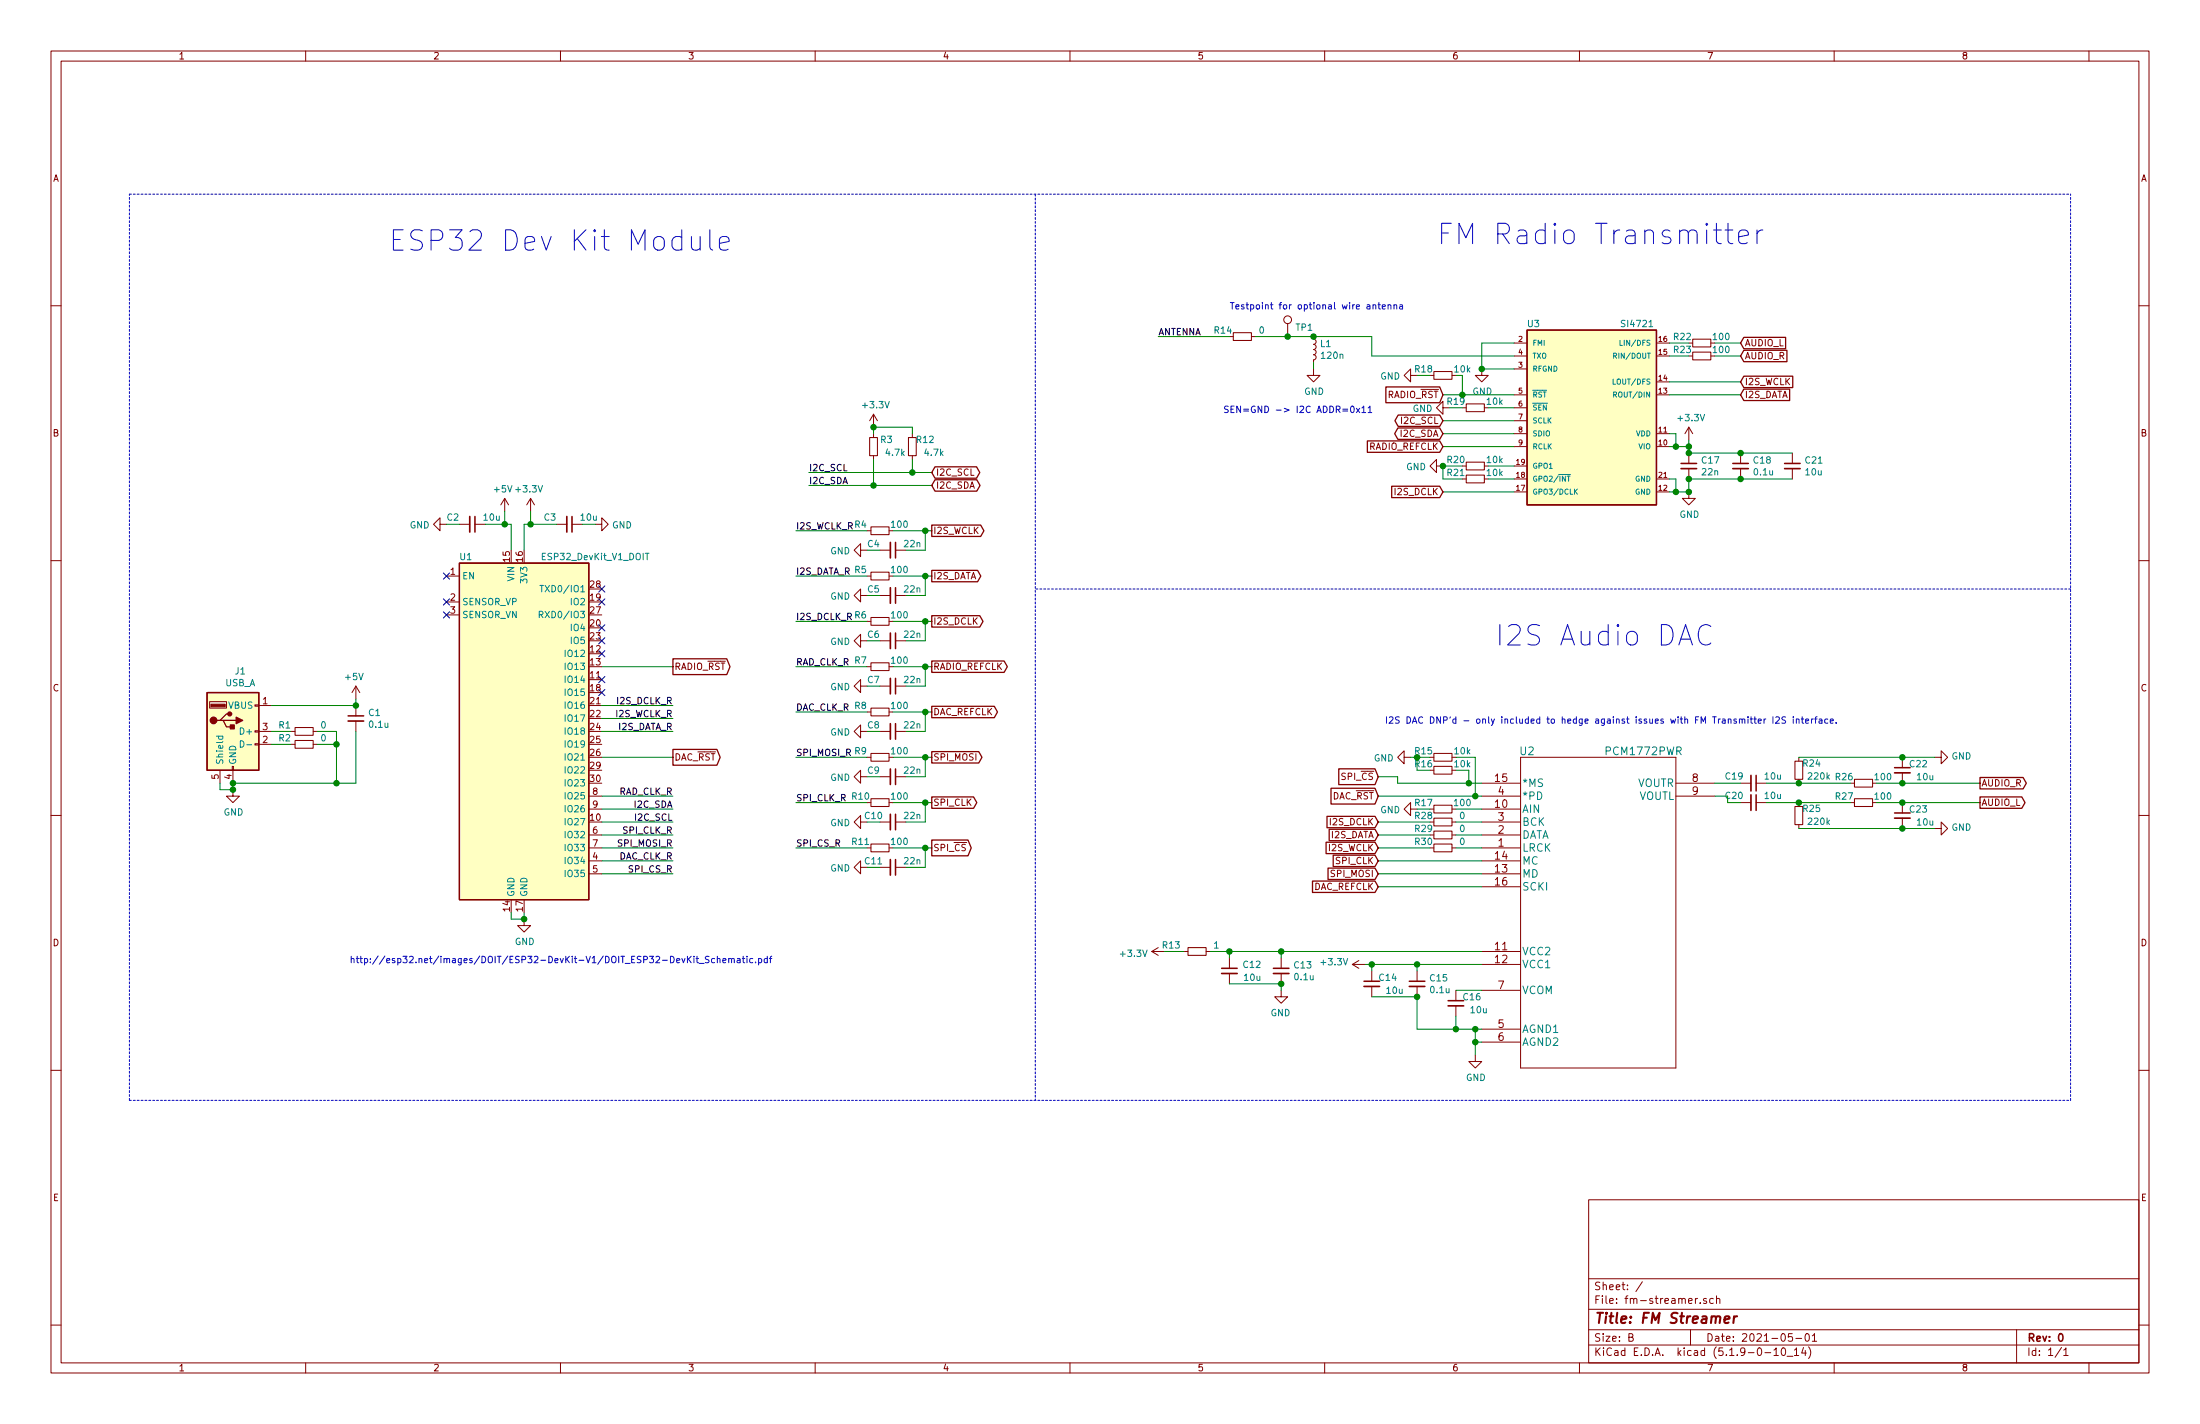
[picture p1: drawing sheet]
<svg xmlns="http://www.w3.org/2000/svg" width="432mm" height="279mm" viewBox="0 0 432 279" stroke-linecap="round" stroke-linejoin="round" font-family="sans-serif">
<g fill="none" stroke="#840000" stroke-width=".2">
<path d="M10 10h411.8v259.4h-411.8zM12 12h407.8v255.4h-407.8zM60 10v2M110 10v2M160 10v2M210 10v2M260 10v2M310 10v2M360 10v2M410 10v2M10 60h2M419.8 60h2"/>
<path d="M242.1 65.3h3.5v1.5h-3.5zM245.6 66h.8M252.7 63.5v2.5M257.8 72.4v1.3h1.3l-1.3 1.2-1.3-1.2h1.3M257.8 66v.5l.3 .2 .2 .3-.1 .4-.4 .2 .3 .1 .2 .3-.1 .4-.4 .2 .3 .1 .2 .3-.1 .4-.4 .2 .3 .1 .2 .3-.1 .4-.4 .2v.5M276.9 73.7v-1.3l-1.3 1.3 1.3 1.2v-1.2h1.2M281.4 72.9h3.6v1.5h-3.6zM285 73.7h.7M287.8 79.2h3.5v1.6h-3.5zM290.8 72.4v1.3h1.3l-1.3 1.2-1.2-1.2h1.2M297.2 77.5h2.5M297.2 69.9h2.5"/>
<path d="M297.2 67.3h2.5M297.2 72.4h2.5M325.1 77.5h2.6M325.1 74.9h2.6M325.1 69.9h2.6M325.1 67.3h2.6M332.2 66.5h3.6v1.6h-3.6zM332.2 69.1h3.6v1.5h-3.6zM335.8 69.9h.7M335.8 67.3h.7M99.1 97.8l.7 1.3M99.1 97.8v2.5"/>
<path d="M99.1 97.8l-.8 1.3M104.1 97.8l.8 1.3M104.1 97.8v2.5M104.1 97.8l-.7 1.3M170.7 85.9h1.5v3.5h-1.5zM171.4 81.3v2.5M171.4 85.1v.8M171.4 89.4v.8M171.4 81.3l-.7 1.3M171.4 81.3l.8 1.3M178.3 85.9h1.5v3.5h-1.5zM179.1 85.1v.8"/>
<path d="M179.1 89.4v.8M281.9 91.4v-1.2l-1.2 1.2 1.2 1.3v-1.3h1.3M283.2 80v-1.3l-1.3 1.3 1.3 1.3v-1.3h1.3M287 94h.8M287.8 93.2h3.5v1.5h-3.5zM287.8 90.7h3.5v1.5h-3.5zM291.3 94h.8M291.3 91.4h.8M291.3 80h.8M297.2 87.6h2.5M297.2 85.1h2.5M297.2 96.5h2.5"/>
<path d="M297.2 94h2.5M297.2 91.4h2.5M297.2 80h2.5M297.2 82.6h2.5M325.1 87.6h2.6M325.1 85.1h2.6M325.1 96.5h2.6M325.1 94h2.6M331.5 96.5v1.3h1.2l-1.2 1.3-1.3-1.3h1.3M331.5 83.8l-.8 1.3M331.5 83.8v2.6M331.5 88.9v2"/>
<path d="M331.5 91.9v2.1M331.5 83.8l.7 1.3M341.6 88.9v2M341.6 91.9v2.1M351.8 88.9v2M351.8 91.9v2.1M10 110h2M86.4 102.9v-1.3l-1.3 1.3 1.3 1.2v-1.2h1.2M87.6 113h2.6M87.6 118.1h2.6M90.2 102.9h2M93.2 102.9h2"/>
<path d="M109.2 102.9h2.1M112.3 102.9h2M116.8 102.9h1.3v1.2l1.3-1.2-1.3-1.3v1.3M168.9 116.8v-1.2l-1.3 1.2 1.3 1.3v-1.3h1.3M168.9 108v-1.3l-1.3 1.3 1.3 1.2v-1.2h1.3M170.2 113h.7M170.2 104.1h.7M170.9 103.4h3.6v1.5h-3.6zM170.9 112.3h3.6v1.5h-3.6zM172.7 116.8h2.1M172.7 108h2.1M174.5 113h.8"/>
<path d="M174.5 104.1h.8M175.8 116.8h2M175.8 108h2M419.8 110h2M41.1 137.7h3.3v1.2h-3.3zM50 138.3h.8v.3h-.8zM50.8 138.4h2.5M69.8 134.6v2.6M69.8 138.4v2.1M69.8 134.6l.8 1.3M69.8 134.6l-.7 1.3M87.6 120.7h2.6"/>
<path d="M168.9 134.6v-1.2l-1.3 1.2 1.3 1.3v-1.3h1.3M168.9 125.7v-1.2l-1.3 1.2 1.3 1.3v-1.3h1.3M170.2 139.7h.7M170.2 130.8h.7M170.2 121.9h.7M170.9 138.9h3.6v1.6h-3.6zM170.9 130h3.6v1.6h-3.6zM170.9 121.2h3.6v1.5h-3.6zM172.7 134.6h2.1M172.7 125.7h2.1M174.5 139.7h.8M174.5 130.8h.8"/>
<path d="M174.5 121.9h.8M175.8 134.6h2M175.8 125.7h2M10 160h2M43.2 151.1v2.6M45.6 150.4h.2v.7h-.2zM45.7 154.9v1.3h1.3l-1.3 1.3-1.3-1.3h1.3M45.7 151.1v2.6M50 145.9h.8v.3h-.8zM50 143.4h.8v.2h-.8zM50.8 143.5h2.5M50.8 146.1h2.5"/>
<path d="M57.1 143.5h.8M57.1 146.1h.8M57.9 145.3h3.6v1.5h-3.6zM57.9 142.7h3.6v1.6h-3.6zM61.5 143.5h.7M61.5 146.1h.7M69.8 141.5v2M115.6 158.8h2.5M115.6 156.2h2.5M168.9 152.4v-1.3l-1.3 1.3 1.3 1.3v-1.3h1.3M168.9 143.5v-1.3l-1.3 1.3 1.3 1.3v-1.3h1.3M170.2 148.6h.7"/>
<path d="M170.9 156.7h3.6v1.5h-3.6zM170.9 147.8h3.6v1.6h-3.6zM172.7 152.4h2.1M172.7 143.5h2.1M174.5 157.5h.8M174.5 148.6h.8M175.8 152.4h2M175.8 143.5h2M275.6 148.6v-1.3l-1.3 1.3 1.3 1.3v-1.3h1.3M276.9 158.8v-1.3l-1.3 1.3 1.3 1.2v-1.2h1.2M281.4 150.4h3.6v1.5h-3.6zM281.4 147.8h3.6v1.6h-3.6z"/>
<path d="M281.4 158h3.6v1.5h-3.6zM285 148.6h.7M285 151.1h.7M285 158.8h.7M290.8 153.7h7.6M290.8 158.8h7.6M290.8 156.2h7.6M298.4 148.6h30.5v61h-30.5zM328.9 153.7h7.6M328.9 156.2h7.6M341.6 157.5h2.1M341.6 153.7h2.1"/>
<path d="M344.7 157.5h2M344.7 153.7h2M352.3 158.2h1.5v3.6h-1.5zM352.3 149.4h1.5v3.5h-1.5zM353.1 148.6v.8M353.1 152.9v.8M353.1 157.5v.7M364 152.9h3.5v1.5h-3.5zM364 156.7h3.5v1.5h-3.5zM367.5 157.5h.8M367.5 153.7h.8M373.4 148.6v2"/>
<path d="M373.4 151.6v2.1M373.4 157.5v2M379.7 148.6h1.3v-1.3l1.3 1.3-1.3 1.3v-1.3M419.8 160h2M115.6 166.4h2.5M115.6 163.8h2.5M115.6 171.5h2.5M115.6 168.9h2.5M168.9 170.2v-1.3l-1.3 1.3 1.3 1.3v-1.3h1.3M168.9 161.3v-1.3l-1.3 1.3 1.3 1.3v-1.3h1.3M170.2 166.4h.7M170.9 165.6h3.6v1.5h-3.6z"/>
<path d="M172.7 161.3h2.1M172.7 170.2h2.1M174.5 166.4h.8M175.8 161.3h2M175.8 170.2h2M281.4 165.6h3.6v1.5h-3.6zM281.4 163.1h3.6v1.5h-3.6zM281.4 160.5h3.6v1.6h-3.6zM285 166.4h.7M285 163.8h.7M285 161.3h.7M290.8 166.4h7.6"/>
<path d="M290.8 163.8h7.6M290.8 161.3h7.6M290.8 171.5h7.6M290.8 168.9h7.6M290.8 174h7.6M353.1 161.8v.8M373.4 160.5v2.1M379.7 162.6h1.3v-1.3l1.3 1.3-1.3 1.2v-1.2M102.9 180.3v1.3h1.2l-1.2 1.3-1.3-1.3h1.3M226.1 186.7h2.5M226.1 186.7l1.2 .8M227.3 185.9l-1.2 .8"/>
<path d="M232.4 186.7h.8M233.2 185.9h3.5v1.6h-3.5zM236.7 186.7h.8M241.3 188v2M241.3 191v2M251.5 194.3v1.3h-1.3l1.3 1.3 1.2-1.3h-1.2M251.5 188v2M251.5 191v2M265.4 189.2l1.3 .8M265.4 189.2h2.6M266.7 188.5l-1.3 .7M269.2 190.5v2"/>
<path d="M269.2 193.5v2.1M278.1 190.5v2M278.1 193.5v2.1M285.7 194.3v2M285.7 197.4v2M290.8 189.2h7.6M290.8 186.7h7.6M290.8 194.3h7.6M10 210h2M289.6 207v1.3h1.2l-1.2 1.3-1.3-1.3h1.3M290.8 201.9h7.6M290.8 204.5h7.6"/>
<path d="M419.8 210h2M311.8 235.4h108v32h-108zM10 260h2M311.8 256.9h108M311.8 250.9h108M322.4 251.5l-1.3 1.9M333.2 254.8l-.4 .2M333.7 255.6v.2M334.9 254.8a.37 .37 0 0 0-.6 .2l.1 .2 .5 .1 .1 .2-.2 .3-.5-.1M336.3 254.8h-.5l-.2 .2v.6l.2 .2 .5-.1M336.9 254.9l.1-.1a.37 .37 0 0 1 .6 .2v.8M336.9 254.3v1.5"/>
<path d="M419.8 260h2M60 267.4v2M110 267.4v2M160 267.4v2M210 267.4v2M260 267.4v2M310 267.4v2M311.8 263.9h108M311.8 260.9h108M319.7 262.4l.7-.1 .1-.2-.1-.4h-.7v1.5h.6l.2-.2 .1-.3-.4-.3M331.8 260.9v3M346.4 265.4h1.1"/>
<path d="M348.2 264.9l.4-.4v1.5M348.2 266h.8M349.8 264.6l.2-.1a.85 .85 0 0 1 .1 1.5 .79 .79 0 0 1-.3-1.4zM350.7 266.1h1.2M351.8 261.7h-.7l-.1 .7 .2-.1h.5l.1 .2v.5l-.2 .2-.6-.2M352.2 264.9l.4-.4v1.5M352.2 266h.8M352.5 262.6h1.1M354 264.4l-.4 1.1h.9M354.3 265v1M354.4 261.8l.4-.1a.94 .94 0 0 1 0 1.5 .82 .82 0 0 1-.4-1.4zM355 264.3a1.71 1.71 0 0 1 0 2.2"/>
<path d="M355.7 262.1l.4-.4v1.5M355.7 263.2h.9M360 267.4v2M395.8 260.9v6.5M404.6 264.4l-1.2 1.9M405.1 264.9l.4-.4v1.5M405.1 266h.8M410 267.4v2"/>
<circle cx="252.7" cy="62.7" r=".76"/>
</g>
<g fill="none" stroke="#840000" stroke-width=".3">
<path d="M329.9 90.9h3.1M340.1 90.9h3.1M350.3 90.9h3M93.2 101.3v3.1M112.3 101.3v3.1M175.8 106.4v3.1M175.8 115.3v3.1M175.8 124.2v3.1M175.8 133.1v3M68.3 140.5h3.1M175.8 142v3M175.8 150.9v3"/>
<path d="M175.8 159.8v3M344.7 152.1v3.1M344.7 156v3M371.9 159.5h3M371.9 150.6h3M175.8 168.7v3M239.8 190h3M249.9 190h3.1M267.7 192.5h3.1M276.6 192.5h3.1M284.2 196.3h3.1M404.2 261.8l.2-.1a.8 .8 0 0 1 .5 .7 .8 .8 0 0 1-.5 .8l-.2-.2-.2-.4z"/>
</g>
<path d="M338.5 258.9l.9-.2v-.4h-.6l-.3 .2v1l.2 .1 .6-.1M340.4 258.3l-.2 1.3M340.9 258.3h-.4l-.2 .3" fill="none" stroke="#840000" stroke-width=".41"/>
<g fill="#ffffc2" stroke="#ffffc2" stroke-width=".2">
<path d="M299.7 64.8h25.4v34.3h-25.4z"/>
<path d="M40.6 135.9h10.2v15.2h-10.2z"/>
<path d="M90.2 110.5h25.4v66h-25.4z"/>
</g>
<g fill="none" stroke="#840000" stroke-width=".25">
<path d="M272 75.9h10.6l.6 1.6-.6 1.5h-10.6zM299.7 64.8h25.4v34.3h-25.4zM342.3 66.2h8.2v2.2h-8.2l-.7-1.1zM342.3 68.7h8.4v2.3h-8.4l-.7-1.1zM342.3 76.4h9v2.2h-9l-.7-1.1zM342.3 73.8h9.6v2.2h-9.6l-.7-1.1zM183.5 91.6h8.2l.6 1.1-.6 1.1h-8.2l-.6-1.1zM183.5 94.1h8.2l.7 1.2-.7 1.1h-8.2l-.6-1.1zM268.4 86.5h14.2l.6 1.1-.6 1.1h-14.2zM273.2 95.4h9.4l.6 1.1-.6 1.1h-9.4zM274.4 84h8.2l.6 1.1-.6 1.1h-8.2l-.7-1.1zM274.4 81.4h8.2l.6 1.2-.6 1.1h-8.2l-.6-1.1z"/>
<path d="M90.2 110.5h25.4v66h-25.4zM182.9 111.9h9l.6 1.1-.6 1.1h-9zM182.9 103h9.6l.6 1.1-.6 1.2h-9.6zM40.6 135.9h10.2v15.2h-10.2zM132.1 129.3h10.5l.7 1.5-.7 1.6h-10.5zM182.9 120.8h9.4l.6 1.1-.6 1.1h-9.4zM182.9 129.7h14.2l.6 1.1-.6 1.1h-14.2zM182.9 138.6h12.2l.7 1.1-.7 1.1h-12.2zM43.2 141.4h.6l.6 1.2h1.3M43.8 141.4h2.6M45.1 140.1h-.7l-1.2 1.3h-.7M132.1 147h8.6l.7 1.6-.7 1.5h-8.6z"/>
<path d="M182.9 156.4h8.2l.6 1.1-.6 1.1h-8.2zM182.9 147.5h9.2l.6 1.1-.6 1.1h-9.2zM261.2 154.7h8.7l.6 1.5-.6 1.6h-8.7zM262.8 150.9h7.1l.6 1.5-.6 1.5h-7.1zM388.6 156.4h8.2l.7 1.1-.7 1.1h-8.2zM388.6 152.6h8.5l.6 1.1-.6 1.1h-8.5zM182.9 164.8h7.1l.6 1.6-.6 1.5h-7.1zM257.6 172.9h12.3l.6 1.1-.6 1.1h-12.3zM260.3 165.3h9.6l.6 1.1-.6 1.1h-9.6zM260.5 160.2h9.4l.6 1.1-.6 1.1h-9.4zM260.7 170.3h9.2l.6 1.2-.6 1.1h-9.2zM260.9 162.7h9l.6 1.1-.6 1.1h-9z"/>
<path d="M261.7 167.8h8.2l.6 1.1-.6 1.1h-8.2z"/>
</g>
<g fill="none" stroke="#008484" stroke-width=".2">
<path d="M316.6 74.4v1h.5M316.7 77.4h.5v-.4l-.5-.1v1M316.7 69.8h.5v-.4l-.5-.1v1M318 66.8v1h.4M307.5 93.1h.8M307.6 93.4h.6M307.9 93.4v1M309.2 96.4l.4 .6M309.6 96l-.6 .5M106 114.9h.7M106.3 114.9v1.2M126.6 108.6h.8"/>
<path d="M105.8 120.6l.7-.1 .1-.1-.1-.3-.7-.2v1.3M106.1 120.6l.5 .6M42.5 144.4h1.2M43 144.4l-.1 .4 .2 .3 .6-.1v-.6M47.2 145.3a.64 .64 0 0 1 .7 .7 .64 .64 0 0 1-.7 .6zM48.4 146.1h1"/>
</g>
<g fill="none" stroke="#840000" stroke-width=".33">
<path d="M329.9 91.9h3.1M340.1 91.9h3.1M350.3 91.9h3M92.2 101.3v3.1M111.3 101.3v3.1M174.8 106.4v3.1M174.8 115.3v3.1M174.8 124.2v3.1M174.8 133.1v3M68.3 141.5h3.1M174.8 142v3M174.8 150.9v3"/>
<path d="M174.8 159.8v3M343.7 152.1v3.1M343.7 156v3M371.9 151.6h3M174.8 168.7v3M371.9 160.5h3M239.8 191h3M249.9 191h3.1M267.7 193.5h3.1M276.6 193.5h3.1M284.2 197.4h3.1"/>
</g>
<g fill="#840000" stroke="#840000" stroke-width=".25">
<path d="M45.2 142.2h.8v.8h-.8z"/>
<path d="M46.4 140.7l1.2 .7-1.2 .6z"/>
<circle cx="41.9" cy="141.4" r=".63"/>
<circle cx="45.1" cy="140.1" r=".38"/>
</g>
<path d="M41.4 138.2h2.8v.5h-2.8z" fill="#840000" stroke="#840000" stroke-width=".2"/>
<path d="M25.4 38.1h381M203.2 38.1v177.8M406.4 115.6h-203.2M25.4 215.9v-177.8M25.4 215.9h381M406.4 215.9v-177.8" fill="none" stroke="#0000c2" stroke-width=".2" stroke-dasharray=".4 .4"/>
<g fill="none" stroke="#008400" stroke-width=".2">
<path d="M227.3 66h14M246.4 66h22.8v3.9h28M257.8 71.1v1.3M283.2 77.5h14M287 73.7v3.8M297.2 67.3h-6.4v5.1h6.4M327.7 77.5h13.9M327.7 74.9h13.9M327.7 67.3h3.8M327.7 69.9h3.8M336.5 67.3h5.1M336.5 69.9h5.1"/>
<path d="M158.7 92.7h24.2M158.7 95.3h24.2M171.4 85.1v-1.3h7.7v1.3M171.4 90.2v5.1M179.1 90.2v2.5M283.2 87.6h14M283.2 96.5h14M283.2 82.6h14M283.2 85.1h14M287 91.4h-3.8v2.6h3.8M292.1 80h5.1M292.1 94h5.1"/>
<path d="M292.1 91.4h5.1M327.7 94h1.2v2.5M327.7 85.1h1.2v2.5M327.7 87.6h3.8M331.5 86.4v2.5h20.3M351.8 94h-20.3v2.5h-3.8M87.6 102.9h2.6M95.2 102.9h5.1v5.1M99.1 100.3v2.6M104.1 100.3v2.6M109.2 102.9h-6.3v5.1M114.3 102.9h2.5"/>
<path d="M156.2 113h14M156.2 104.1h14M175.3 113h7.6M175.3 104.1h7.6M181.6 104.1v3.9h-3.8M181.6 113v3.8h-3.8M69.8 137.2v1.2h-16.5M118.1 130.8h14M118.1 138.4h14M156.2 121.9h14M156.2 130.8h14M156.2 139.7h14"/>
<path d="M175.3 121.9h7.6M175.3 130.8h7.6M175.3 139.7h7.6M181.6 121.9v3.8h-3.8M181.6 130.8v3.8h-3.8M181.6 139.7v3.8h-3.8M53.3 143.5h3.8M53.3 146.1h3.8M62.2 143.5h3.8v10.2M62.2 146.1h3.8M69.8 143.5v10.2h-24.1v1.2h-2.5v-1.2M118.1 148.6h14"/>
<path d="M118.1 158.8h14M118.1 143.5h14M118.1 156.2h14M118.1 141h14M156.2 148.6h14M156.2 157.5h14M175.3 148.6h7.6M175.3 157.5h7.6M181.6 148.6v3.8h-3.8M181.6 157.5v3.8h-3.8M270.5 152.4h3.8v1.3h16.5M270.5 156.2h20.3"/>
<path d="M276.9 148.6h1.2v2.5M285.7 148.6h3.9v7.6M285.7 158.8h5.1M288.3 151.1v2.6M336.5 153.7h5.1M336.5 156.2h2.6v1.3h2.5M346.7 153.7h16.5M346.7 157.5h16.5M353.1 148.6h26.6M368.3 153.7h20.3M368.3 157.5h20.3M100.3 179.1v1.2h2.6v-1.2"/>
<path d="M118.1 171.5h14M118.1 163.8h14M118.1 166.4h14M118.1 168.9h14M118.1 161.3h14M156.2 166.4h14M175.3 166.4h7.6M181.6 166.4v3.8h-3.8M270.5 171.5h20.3M270.5 163.8h10.2M270.5 166.4h10.2M270.5 168.9h20.3"/>
<path d="M270.5 161.3h10.2M270.5 174h20.3M285.7 163.8h5.1M285.7 166.4h5.1M285.7 161.3h5.1M353.1 162.6h26.6M228.6 186.7h3.8M237.5 186.7h53.3M241.3 193h10.2v1.3M241.3 186.7v1.3M251.5 186.7v1.3M268 189.2h22.8"/>
<path d="M269.2 195.6h8.9v6.3h12.7M269.2 189.2v1.3M278.1 189.2v1.3M285.7 194.3h5.1M285.7 199.4v2.5M289.6 201.9v5.1M289.6 204.5h1.2"/>
</g>
<g fill="none" stroke="#0000c2" stroke-width=".2">
<path d="M135.7 46.4v2.1l.2 .4a1.11 1.11 0 0 0 1.5-.2M137.4 46.4v2.7M139.3 45.1v3.4l.2 .4 .4 .2M141.2 47.8l1.9-.4-.2-.8-.4-.2h-.7l-.4 .2-.2 .4v1.5l.2 .4 .4 .2h.7l.4-.2M269.5 59.9l.5-.1v.8M269.5 59.8v.8M270.5 59.8h.4M270.6 59.4v1.1l.3 .1M272.4 59.9l.5-.1 .1 .8M272.4 59.8v.8M273.6 59.9l.5-.1v.8M273.6 59.8v.8"/>
<path d="M274.8 59.8h.4l.1 .8M336.3 45.1h1.5M336.9 43.8v3.4l.2 .4 .7 .2M338.6 45.1h1.5M339.2 43.8v3.4l.1 .4 .8 .2M341.2 46.5l2-.4v-.4l-.2-.4-.4-.2h-.8l-.3 .2-.3 .4v1.5l.3 .4 .3 .2h.8l.4-.2M344.9 45.1v2.7M346 45.1a1.05 1.05 0 0 0-1.1 .8M265.2 79.8l.2-.1a.69 .69 0 0 1 .4 .6 .69 .69 0 0 1-.4 .6l-.3-.4zM271.3 60.2l.6-.1v-.3h-.4l-.2 .2v.6h.6M275.3 60.1l-.6 .2 .1 .3h.5M266.2 80.1l.7 .8"/>
<path d="M266.9 80.1l-.7 .8M267.3 80l.4-.3v1.2M267.3 80.9h.7M268.5 80l.4-.3v1.2M268.5 80.9h.7M335.8 122.9a1.48 1.48 0 0 0-1.7-.2 1.48 1.48 0 0 0-.8 1.6 1.72 1.72 0 0 0 1.7 2.2l.8-.3M341.9 141.2l.2-.1h.3l.1 .8M343.1 140.6v.2M343.1 141.1v.8M343.5 141.1h.5M343.7 140.6v1.1l.3 .2M344.2 141.1h.5"/>
<path d="M344.4 140.6v1.1l.3 .2M345.1 141.5l.6-.1-.1-.3h-.3l-.2 .1v.7h.5M346.2 141.1v.8M346.6 141.1l-.4 .2M348 140.6v1.3M348.5 140.8l.5-.2 .2 .4-.7 .9h.7M350.5 140.7l-.5-.1-.2 .2-.1 .2 .2 .2 .4 .2 .2 .3-.3 .2h-.5M352 140.6v.2M352 141.1v.8M352.6 141.2l.5-.1v.8M352.6 141.1v.8M353.5 141.1h.5"/>
<path d="M353.7 140.6v1.1l.3 .2M354.4 141.5l.6-.1-.1-.3h-.3l-.2 .1 .1 .7h.4M355.5 141.1v.8M355.9 141.1l-.4 .2M356.2 141.1h.4M356.6 140.6l-.3 .2v1.1M357 141.1h.5l.1 .8M357.6 141.4h-.4l-.2 .2v.3h.6M358.7 141.1h-.3l-.3 .2 .2 .6h.4M359.2 141.5l.6-.1v-.3h-.4l-.2 .1 .1 .7h.5M360.4 141.8v.1M136.2 187.6v.2"/>
<path d="M136.2 188.1v.8M136.6 188.1h.5M136.8 187.6v1.1l.3 .2M137.2 189h1M139.2 187.7l-.5-.1-.2 .2-.1 .2 .2 .2 .4 .2 .2 .3-.3 .2-.5-.1M140.3 188.1h-.4l-.3 .2 .2 .5h.5M140.8 188.2l.5-.1v.8M140.8 187.6v1.3M141.9 188.5l.6-.1-.1-.3h-.3l-.2 .1v.6h.5M143 188.2l.5-.1 .1 .8M143 188.1v.8M143.6 188.2l.2-.1h.3v.8"/>
<path d="M144.7 188.1h.5l.1 .8M145.3 188.4l-.6 .2v.2h.6M145.7 188.1h.5M145.9 187.6v1.1l.3 .2M146.6 187.6v.2M146.6 188.1v.8M147.8 188.1h-.4l-.3 .2 .2 .5h.5M148.3 188.8v.1M148.9 188.1h.4l.2 .2-.1 .5h-.5M148.9 188.1v1.2M150.6 188.1h-.4l-.2 .2 .1 .5h.5M150.6 187.6v1.3"/>
<path d="M151 188.1h.5M151.5 187.6l-.3 .2v1.1"/>
</g>
<g fill="#008400" stroke="#008400" stroke-width=".25">
<circle cx="353.1" cy="153.7" r=".51"/>
<circle cx="285.7" cy="201.9" r=".51"/>
<circle cx="269.2" cy="189.2" r=".51"/>
<circle cx="289.6" cy="201.9" r=".51"/>
<circle cx="289.6" cy="204.5" r=".51"/>
<circle cx="353.1" cy="157.5" r=".51"/>
<circle cx="278.1" cy="189.2" r=".51"/>
<circle cx="373.4" cy="162.6" r=".51"/>
<circle cx="181.6" cy="157.5" r=".51"/>
<circle cx="373.4" cy="157.5" r=".51"/>
<circle cx="373.4" cy="153.7" r=".51"/>
<circle cx="373.4" cy="148.6" r=".51"/>
<circle cx="251.5" cy="193" r=".51"/>
<circle cx="181.6" cy="121.9" r=".51"/>
<circle cx="181.6" cy="113" r=".51"/>
<circle cx="251.5" cy="186.7" r=".51"/>
<circle cx="171.5" cy="95.3" r=".51"/>
<circle cx="179.1" cy="92.7" r=".51"/>
<circle cx="181.6" cy="130.8" r=".51"/>
<circle cx="181.6" cy="139.7" r=".51"/>
<circle cx="181.6" cy="166.4" r=".51"/>
<circle cx="288.3" cy="153.7" r=".51"/>
<circle cx="66" cy="146.1" r=".51"/>
<circle cx="66" cy="153.7" r=".51"/>
<circle cx="45.7" cy="153.7" r=".51"/>
<circle cx="278.1" cy="195.6" r=".51"/>
<circle cx="45.7" cy="154.9" r=".51"/>
<circle cx="69.9" cy="138.4" r=".51"/>
<circle cx="104.1" cy="102.9" r=".51"/>
<circle cx="99.1" cy="102.9" r=".51"/>
<circle cx="102.9" cy="180.3" r=".51"/>
<circle cx="283.2" cy="91.4" r=".51"/>
<circle cx="181.6" cy="148.6" r=".51"/>
<circle cx="287" cy="77.5" r=".51"/>
<circle cx="328.9" cy="87.6" r=".51"/>
<circle cx="331.5" cy="87.6" r=".51"/>
<circle cx="331.5" cy="96.5" r=".51"/>
<circle cx="328.9" cy="96.5" r=".51"/>
<circle cx="331.5" cy="88.9" r=".51"/>
<circle cx="278.1" cy="148.6" r=".51"/>
<circle cx="289.6" cy="156.2" r=".51"/>
<circle cx="252.7" cy="66" r=".51"/>
<circle cx="257.8" cy="66" r=".51"/>
<circle cx="290.8" cy="72.4" r=".51"/>
<circle cx="171.5" cy="83.8" r=".51"/>
<circle cx="241.3" cy="186.7" r=".51"/>
<circle cx="181.6" cy="104.1" r=".51"/>
<circle cx="341.6" cy="94" r=".51"/>
<circle cx="341.6" cy="88.9" r=".51"/>
<circle cx="331.5" cy="94" r=".51"/>
</g>
<g fill="none" stroke="#000084" stroke-width=".2">
<path d="M87 112.4l1.2 1.2M87 117.5l1.2 1.2M88.2 112.4l-1.2 1.2M88.2 117.5l-1.2 1.2M117.5 115l1.2 1.2M117.5 117.5l1.2 1.2M118.7 115l-1.2 1.2M118.7 117.5l-1.2 1.2M87 120l1.2 1.3M88.2 120l-1.2 1.3M117.5 132.7l1.2 1.3M117.5 135.3l1.2 1.2"/>
<path d="M117.5 127.7l1.2 1.2M117.5 125.1l1.2 1.2M117.5 122.6l1.2 1.2M118.7 132.7l-1.2 1.3M118.7 135.3l-1.2 1.2M118.7 127.7l-1.2 1.2M118.7 125.1l-1.2 1.2M118.7 122.6l-1.2 1.2"/>
</g>
<g font-size="5.6" fill="#0000c2">
<text x="76.2" y="49.3">ESP32 Dev Kit Module</text>
<text x="281.9" y="48">FM Radio Transmitter</text>
<text x="293.4" y="126.7">I2S Audio DAC</text>
</g>
<text font-size="2.8" fill="#840000" x="312.8" y="259.7">Title: FM Streamer</text>
<g font-size="2.1" fill="#008484">
<text x="298.4" y="148.2">U2</text>
<text x="315.4" y="148.2">PCM1772PWR</text>
<text x="298.7" y="154.4">*MS</text>
<text x="321.4" y="154.4">VOUTR</text>
<text x="298.7" y="156.9">*PD</text>
<text x="298.7" y="159.5">AIN</text>
<text x="321.6" y="156.9">VOUTL</text>
<text x="298.7" y="167.1">LRCK</text>
<text x="298.7" y="164.6">DATA</text>
<text x="298.7" y="162">BCK</text>
<text x="298.7" y="172.2">MD</text>
<text x="298.7" y="169.6">MC</text>
<text x="298.7" y="174.7">SCKI</text>
<text x="298.7" y="187.4">VCC2</text>
<text x="298.7" y="190">VCC1</text>
<text x="298.7" y="195">VCOM</text>
<text x="298.7" y="202.7">AGND1</text>
<text x="298.7" y="205.2">AGND2</text>
</g>
<g font-size="2.1" fill="#840000">
<text x="293.5" y="153.4">15</text>
<text x="294.1" y="156">4</text>
<text x="332.2" y="153.4">8</text>
<text x="332.2" y="156">9</text>
<text x="293.5" y="158.5">10</text>
<text x="294.1" y="161">3</text>
<text x="294.1" y="166.1">1</text>
<text x="294.1" y="163.6">2</text>
<text x="293.5" y="171.2">13</text>
<text x="293.5" y="168.7">14</text>
<text x="293.5" y="173.7">16</text>
<text x="293.5" y="186.4">11</text>
<text x="293.5" y="189">12</text>
<text x="294.1" y="194.1">7</text>
<text x="294.1" y="201.7">5</text>
<text x="294.1" y="204.2">6</text>
<text x="312.8" y="255.8">File: fm-streamer.sch</text>
<text x="312.8" y="253.1">Sheet: /</text>
<text x="312.8" y="263.2">Size: B</text>
<text x="334.8" y="263.2">Date: 2021-05-01</text>
<text x="397.8" y="263.2">Rev: 0</text>
<text x="312.8" y="266">KiCad E.D.A. kicad (5.1.9-0-10_14)</text>
<text x="397.8" y="266">Id: 1/1</text>
</g>
<g font-size="1.8" fill="#840000">
<text x="35" y="11.6">1</text>
<text x="85" y="11.6">2</text>
<text x="135" y="11.6">3</text>
<text x="185" y="11.6">4</text>
<text x="235" y="11.6">5</text>
<text x="285" y="11.6">6</text>
<text x="335" y="11.6">7</text>
<text x="385" y="11.6">8</text>
<text x="10.4" y="35.6">A</text>
<text x="420.2" y="35.6">A</text>
<text x="342.4" y="67.9">AUDIO_L</text>
<text x="342.4" y="70.5">AUDIO_R</text>
<text x="342.4" y="75.6">I2S_WCLK</text>
<text x="272.2" y="78.1">RADIO_RST</text>
<text x="275.2" y="83.2">I2C_SCL</text>
<text x="342.4" y="78.1">I2S_DATA</text>
<text x="10.4" y="85.6">B</text>
<text x="268.6" y="88.3">RADIO_REFCLK</text>
<text x="275" y="85.7">I2C_SDA</text>
<text x="420.2" y="85.6">B</text>
<text x="183.7" y="93.3">I2C_SCL</text>
<text x="183.7" y="95.9">I2C_SDA</text>
<text x="273.9" y="97.2">I2S_DCLK</text>
<text x="183.1" y="104.8">I2S_WCLK</text>
<text x="88.4" y="112.8">1</text>
<text x="100.1" y="110.2" transform="rotate(-90 100.1 110.2)">15</text>
<text x="102.6" y="110.2" transform="rotate(-90 102.6 110.2)">16</text>
<text x="183.1" y="113.7">I2S_DATA</text>
<text x="88.4" y="117.9">2</text>
<text x="115.9" y="117.9">19</text>
<text x="115.9" y="115.3">28</text>
<text x="88.4" y="120.4">3</text>
<text x="115.9" y="122.9">20</text>
<text x="115.9" y="125.5">23</text>
<text x="115.9" y="120.4">27</text>
<text x="183.1" y="122.6">I2S_DCLK</text>
<text x="115.9" y="128">12</text>
<text x="115.9" y="130.6">13</text>
<text x="132.3" y="131.4">RADIO_RST</text>
<text x="183.1" y="131.4">RADIO_REFCLK</text>
<text x="10.4" y="135.6">C</text>
<text x="115.9" y="133.1">11</text>
<text x="115.9" y="135.6">18</text>
<text x="420.2" y="135.6">C</text>
<text x="51.6" y="138.2">1</text>
<text x="51.6" y="143.3">3</text>
<text x="115.9" y="138.2">21</text>
<text x="115.9" y="140.7">22</text>
<text x="115.9" y="143.3">24</text>
<text x="183.1" y="140.3">DAC_REFCLK</text>
<text x="51.6" y="145.8">2</text>
<text x="115.9" y="145.8">25</text>
<text x="115.9" y="148.3">26</text>
<text x="132.3" y="149.2">DAC_RST</text>
<text x="183.1" y="149.2">SPI_MOSI</text>
<text x="42.9" y="152.9" transform="rotate(-90 42.9 152.9)">5</text>
<text x="45.5" y="152.9" transform="rotate(-90 45.5 152.9)">4</text>
<text x="115.9" y="150.9">29</text>
<text x="115.9" y="153.4">30</text>
<text x="116.4" y="156">8</text>
<text x="263.4" y="153">SPI_CS</text>
<text x="388.9" y="154.3">AUDIO_R</text>
<text x="115.9" y="161">10</text>
<text x="116.4" y="158.5">9</text>
<text x="183.1" y="158.1">SPI_CLK</text>
<text x="261.2" y="161.9">I2S_DCLK</text>
<text x="261.4" y="156.8">DAC_RST</text>
<text x="388.9" y="158.1">AUDIO_L</text>
<text x="116.4" y="163.6">6</text>
<text x="116.4" y="166.1">7</text>
<text x="183.1" y="167">SPI_CS</text>
<text x="260.8" y="167">I2S_WCLK</text>
<text x="261.2" y="164.5">I2S_DATA</text>
<text x="116.4" y="168.7">4</text>
<text x="116.4" y="171.2">5</text>
<text x="261.4" y="172.1">SPI_MOSI</text>
<text x="262.3" y="169.5">SPI_CLK</text>
<text x="100.1" y="178.8" transform="rotate(-90 100.1 178.8)">14</text>
<text x="102.6" y="178.8" transform="rotate(-90 102.6 178.8)">17</text>
<text x="257.7" y="174.6">DAC_REFCLK</text>
<text x="10.4" y="185.6">D</text>
<text x="420.2" y="185.6">D</text>
<text x="10.4" y="235.6">E</text>
<text x="420.2" y="235.6">E</text>
<text x="35" y="269">1</text>
<text x="85" y="269">2</text>
<text x="135" y="269">3</text>
<text x="185" y="269">4</text>
<text x="235" y="269">5</text>
<text x="285" y="269">6</text>
<text x="335" y="269">7</text>
<text x="385" y="269">8</text>
</g>
<g font-size="1.8">
<text x="227.3" y="65.8">ANTENNA</text>
<text x="158.7" y="92.5">I2C_SCL</text>
<text x="158.7" y="95">I2C_SDA</text>
<text x="156.2" y="103.9">I2S_WCLK_R R4</text>
<text x="156.2" y="112.8">I2S_DATA_R R5</text>
<text x="156.2" y="121.7">I2S_DCLK_R R6</text>
<text x="156.2" y="130.6">RAD_CLK_R R7</text>
<text x="120.9" y="140.7">I2S_WCLK_R</text>
<text x="121.3" y="138.2">I2S_DCLK_R</text>
<text x="121.3" y="143.3">I2S_DATA_R</text>
<text x="156.2" y="139.4">DAC_CLK_R R8</text>
<text x="156.2" y="148.3">SPI_MOSI_R R9</text>
<text x="121.4" y="156">RAD_CLK_R</text>
<text x="124.6" y="158.5">I2C_SDA</text>
<text x="124.8" y="161">I2C_SCL</text>
<text x="156.2" y="157.2">SPI_CLK_R</text>
<text x="121.5" y="166.1">SPI_MOSI_R</text>
<text x="122.4" y="163.6">SPI_CLK_R</text>
<text x="156.2" y="166.1">SPI_CS_R</text>
<text x="121.4" y="168.7">DAC_CLK_R</text>
<text x="123.5" y="171.2">SPI_CS_R</text>
</g>
<g font-size="1.8" fill="#008484">
<text x="238.4" y="65.5">R14</text>
<text x="247.2" y="65.5">0</text>
<text x="254.4" y="64.9">TP1</text>
<text x="299.9" y="64.2">U3</text>
<text x="318.5" y="64.2">SI4721</text>
<text x="259.2" y="68.1">L1</text>
<text x="259.5" y="70.4">120n</text>
<text x="328.6" y="66.7">R22</text>
<text x="328.6" y="69.3">R23</text>
<text x="336.3" y="66.7">100</text>
<text x="336.3" y="69.3">100</text>
<text x="256" y="77.5">GND</text>
<text x="270.9" y="74.5">GND</text>
<text x="289" y="77.5">GND</text>
<text x="169.5" y="80.1">+3.3V</text>
<text x="277.3" y="80.8">GND</text>
<text x="291.9" y="79.4">10k</text>
<text x="329.5" y="82.7">+3.3V</text>
<text x="172.9" y="86.9">R3</text>
<text x="174" y="89.5">4.7k</text>
<text x="180" y="86.9">R12</text>
<text x="181.6" y="89.5">4.7k</text>
<text x="276" y="92.3">GND</text>
<text x="284.1" y="93.4">R21</text>
<text x="284.1" y="90.9">R20</text>
<text x="291.9" y="93.4">10k</text>
<text x="291.9" y="90.9">10k</text>
<text x="334.1" y="91">C17</text>
<text x="334.1" y="93.3">22n</text>
<text x="344.2" y="91">C18</text>
<text x="344.4" y="93.3">0.1u</text>
<text x="354.4" y="91">C21</text>
<text x="354.5" y="93.3">10u</text>
<text x="97.1" y="96.6">+5V +3.3V</text>
<text x="329.6" y="101.6">GND</text>
<text x="80.4" y="103.7">GND</text>
<text x="87.8" y="102.2">C2</text>
<text x="95" y="102.2">10u</text>
<text x="106.8" y="102.2">C3</text>
<text x="114" y="102.2">10u</text>
<text x="120.1" y="103.7">GND</text>
<text x="175.1" y="103.6">100</text>
<text x="177.5" y="107.4">22n</text>
<text x="90.3" y="109.9">U1</text>
<text x="90.7" y="113.7">EN</text>
<text x="101" y="113.9" transform="rotate(-90 101 113.9)">VIN</text>
<text x="106.6" y="109.9">ESP32_DevKit_V1_DOIT</text>
<text x="163" y="108.8">GND</text>
<text x="175.1" y="112.4">100</text>
<text x="90.7" y="118.7">SENSOR_VP</text>
<text x="103.5" y="114.1" transform="rotate(-90 103.5 114.1)">3V3</text>
<text x="107.2" y="116.2">TXD0/IO1</text>
<text x="112.2" y="118.7">IO2</text>
<text x="163" y="117.7">GND</text>
<text x="177.5" y="116.3">22n</text>
<text x="90.7" y="121.3">SENSOR_VN</text>
<text x="107" y="121.3">RXD0/IO3</text>
<text x="112.2" y="123.8">IO4</text>
<text x="175.1" y="121.3">100</text>
<text x="177.5" y="125.1">22n</text>
<text x="111.2" y="128.9">IO12</text>
<text x="111.2" y="131.4">IO13</text>
<text x="112.2" y="126.4">IO5</text>
<text x="163" y="126.5">GND</text>
<text x="175.1" y="130.2">100</text>
<text x="44.2" y="134.6">USB_A</text>
<text x="46.2" y="132.3">J1</text>
<text x="67.9" y="133.5">+5V</text>
<text x="111.2" y="134">IO14</text>
<text x="111.2" y="136.5">IO15</text>
<text x="163" y="135.4">GND</text>
<text x="177.5" y="134">22n</text>
<text x="44.9" y="139.1">VBUS</text>
<text x="54.8" y="142.9">R1</text>
<text x="63" y="142.9">0</text>
<text x="72.4" y="140.5">C1</text>
<text x="72.6" y="142.8">0.1u</text>
<text x="111.2" y="139.1">IO16</text>
<text x="111.2" y="141.6">IO17</text>
<text x="175.1" y="139.1">100</text>
<text x="177.5" y="142.9">22n</text>
<text x="47.5" y="144.1">D+</text>
<text x="54.8" y="145.5">R2</text>
<text x="63" y="145.5">0</text>
<text x="111.2" y="144.1">IO18</text>
<text x="111.2" y="146.7">IO19</text>
<text x="111.2" y="149.2">IO21</text>
<text x="163" y="144.3">GND</text>
<text x="175.1" y="148">100</text>
<text x="269.6" y="149.4">GND</text>
<text x="285.5" y="148">10k</text>
<text x="383" y="149">GND</text>
<text x="43.8" y="150.1" transform="rotate(-90 43.8 150.1)">Shield</text>
<text x="46.4" y="150.1" transform="rotate(-90 46.4 150.1)">GND</text>
<text x="111.2" y="151.8">IO22</text>
<text x="111.2" y="154.3">IO23</text>
<text x="163" y="153.2">GND</text>
<text x="177.5" y="151.8">22n</text>
<text x="338.7" y="153">C19</text>
<text x="346.5" y="153">10u</text>
<text x="353.9" y="150.4">R24</text>
<text x="355" y="153">220k</text>
<text x="360.3" y="153.1">R26</text>
<text x="368.1" y="153.1">100</text>
<text x="374.9" y="150.5">C22</text>
<text x="376.4" y="153.1">10u</text>
<text x="43.9" y="160">GND</text>
<text x="111.2" y="161.9">IO27</text>
<text x="111.2" y="156.8">IO25</text>
<text x="111.2" y="159.4">IO26</text>
<text x="167.3" y="156.9">R10</text>
<text x="175.1" y="156.9">100</text>
<text x="177.5" y="160.7">22n</text>
<text x="270.9" y="159.6">GND</text>
<text x="277.8" y="160.7">R28</text>
<text x="285.5" y="158.2">100</text>
<text x="286.5" y="160.7">0</text>
<text x="338.7" y="156.8">C20</text>
<text x="346.5" y="156.8">10u</text>
<text x="353.9" y="159.3">R25</text>
<text x="355" y="161.8">220k</text>
<text x="360.3" y="156.9">R27</text>
<text x="368.1" y="156.9">100</text>
<text x="374.9" y="159.4">C23</text>
<text x="376.4" y="162">10u</text>
<text x="111.2" y="164.5">IO32</text>
<text x="111.2" y="167">IO33</text>
<text x="163" y="162.1">GND</text>
<text x="167.3" y="165.8">R11</text>
<text x="175.1" y="165.8">100</text>
<text x="277.8" y="165.8">R30</text>
<text x="277.8" y="163.2">R29</text>
<text x="286.5" y="165.8">0</text>
<text x="286.5" y="163.2">0</text>
<text x="383" y="163">GND</text>
<text x="111.2" y="169.5">IO34</text>
<text x="111.2" y="172.1">IO35</text>
<text x="163" y="171">GND</text>
<text x="177.5" y="169.6">22n</text>
<text x="101" y="176" transform="rotate(-90 101 176)">GND</text>
<text x="103.5" y="176" transform="rotate(-90 103.5 176)">GND</text>
<text x="101" y="185.4">GND</text>
<text x="220.1" y="187.8">+3.3V</text>
<text x="228.2" y="186.1">R13</text>
<text x="238.3" y="186.1">1</text>
<text x="244.1" y="189.9">C12</text>
<text x="254.1" y="190">C13</text>
<text x="259.5" y="189.4">+3.3V</text>
<text x="244.3" y="192.5">10u</text>
<text x="254.2" y="192.3">0.1u</text>
<text x="270.8" y="192.5">C14</text>
<text x="272.2" y="195">10u</text>
<text x="280.7" y="192.6">C15</text>
<text x="280.9" y="194.9">0.1u</text>
<text x="287.3" y="196.3">C16</text>
<text x="249.4" y="199.4">GND</text>
<text x="288.7" y="198.8">10u</text>
<text x="287.7" y="212.1">GND</text>
</g>
<g font-size="1.8" fill="#0000c2">
<text x="241.3" y="60.7">Testpoint for optional wire antenna</text>
<text x="240" y="81">SEN=GND -&gt; I2C ADDR=0x11</text>
<text x="271.8" y="142">I2S DAC DNPd - only included to hedge against issues with FM Transmitter I2S interface.</text>
<text x="68.6" y="189">http://esp32.net/images/DOIT/ESP32-DevKit-V1/DOIT_ESP32-DevKit_Schematic.pdf</text>
</g>
<g font-size="1.8" fill="#008400">
<text x="277.8" y="73.1">R18</text>
<text x="285.5" y="73.1">10k</text>
<text x="284.1" y="79.4">R19</text>
<text x="170.3" y="107.4">C4</text>
<text x="170.3" y="116.3">C5</text>
<text x="170.3" y="125.1">C6</text>
<text x="170.3" y="134">C7</text>
<text x="170.3" y="142.9">C8</text>
<text x="277.8" y="148">R15</text>
<text x="170.3" y="151.8">C9</text>
<text x="277.8" y="150.5">R16</text>
<text x="285.5" y="150.5">10k</text>
<text x="169.8" y="160.7">C10</text>
<text x="277.8" y="158.2">R17</text>
<text x="169.8" y="169.6">C11</text>
</g>
<g font-size="1.4" fill="#840000">
<text x="298.1" y="67.1">2</text>
<text x="298.1" y="69.6">4</text>
<text x="325.6" y="69.6">15</text>
<text x="325.6" y="67.1">16</text>
<text x="298.1" y="72.1">3</text>
<text x="298.1" y="77.2">5</text>
<text x="325.6" y="77.2">13</text>
<text x="325.6" y="74.7">14</text>
<text x="298.1" y="79.8">6</text>
<text x="298.1" y="82.3">7</text>
<text x="298.1" y="84.8">8</text>
<text x="298.1" y="87.4">9</text>
<text x="325.6" y="87.4">10</text>
<text x="325.6" y="84.8">11</text>
<text x="297.7" y="93.7">18</text>
<text x="297.7" y="91.2">19</text>
<text x="325.6" y="93.7">21</text>
<text x="297.7" y="96.3">17</text>
<text x="325.6" y="96.3">12</text>
</g>
<g font-size="1.4" fill="#008484">
<text x="300.7" y="67.8">FMI</text>
<text x="300.7" y="70.4">TXO</text>
<text x="317.3" y="70.4">RIN/DOUT</text>
<text x="318.6" y="67.8">LIN/DFS</text>
<text x="300.7" y="72.9">RFGND</text>
<text x="300.7" y="78">RST</text>
<text x="317" y="75.4">LOUT/DFS</text>
<text x="317.3" y="78">ROUT/DIN</text>
<text x="300.7" y="80.5">SEN</text>
<text x="300.7" y="83.1">SCLK</text>
<text x="300.7" y="85.6">SDIO</text>
<text x="300.7" y="88.1">RCLK</text>
<text x="321.1" y="85.6">VDD</text>
<text x="321.7" y="88.1">VIO</text>
<text x="300.7" y="94.5">GPO2/INT</text>
<text x="300.7" y="91.9">GPO1</text>
<text x="321" y="94.5">GND</text>
<text x="300.7" y="97">GPO3/DCLK</text>
<text x="321" y="97">GND</text>
</g>
</svg>
